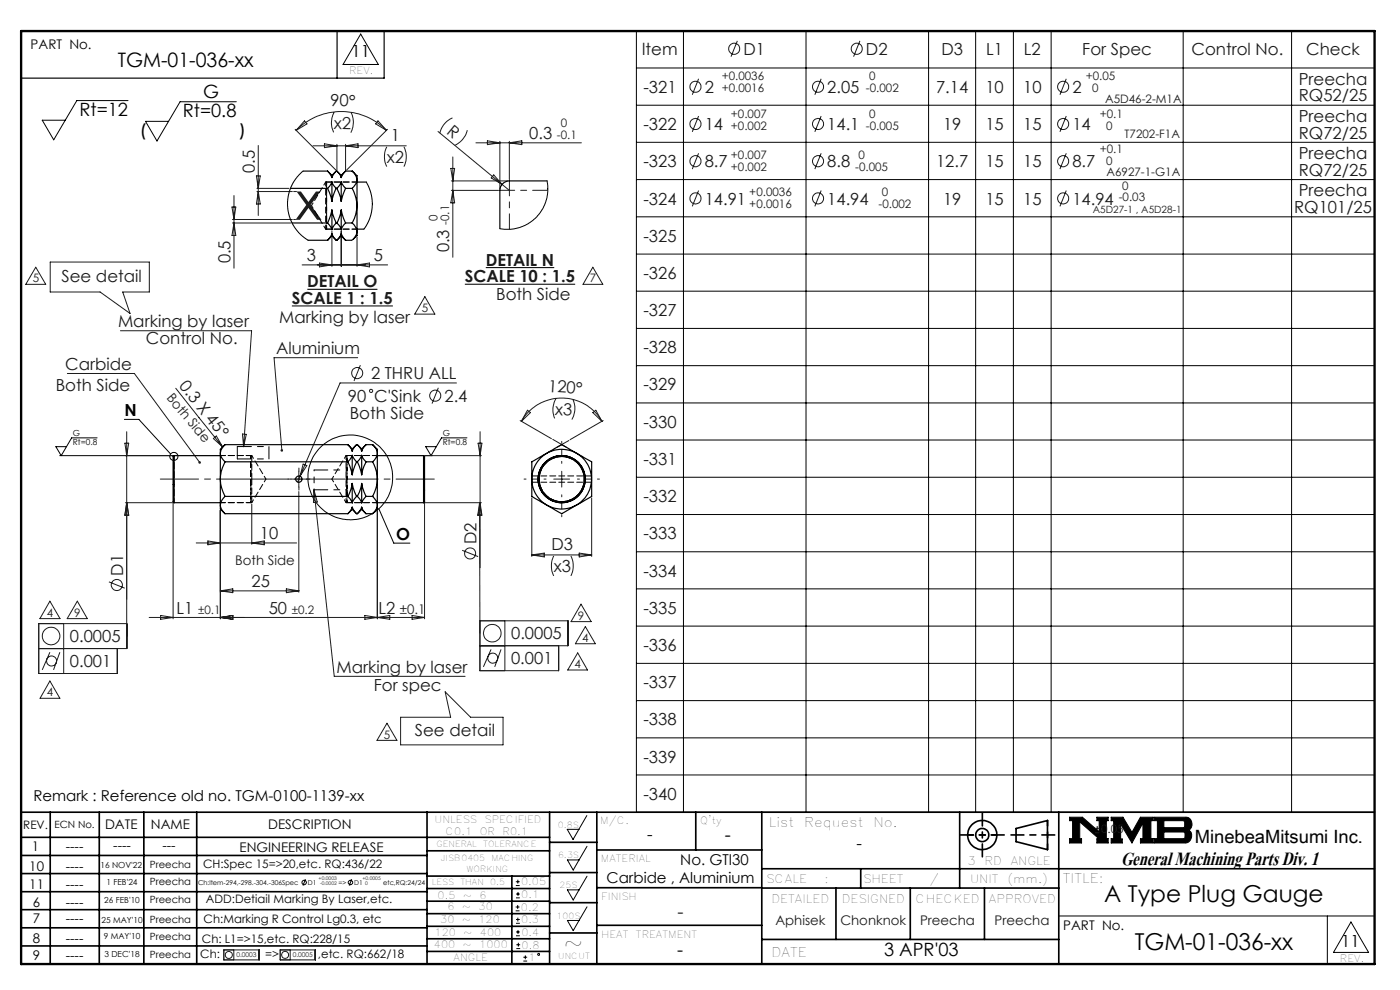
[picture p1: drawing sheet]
<svg xmlns="http://www.w3.org/2000/svg" width="297mm" height="210mm" viewBox="0 0 297 210" stroke-linecap="round" stroke-linejoin="round" font-family="sans-serif">
<g fill="none" stroke="#000" stroke-width=".21">
<path d="M76.5 7.2l3.8 6.5h-7.5zM135 6.5h156.6v165.8h-156.6zM135 14.4h156.6M145 6.5v165.8M171 6.5v165.8M197 6.5v165.8M207 6.5v165.8M215 6.5v165.8M223 6.5v165.8M251 6.5v165.8M274 6.5v165.8M27.2 21.3h-10.9l-4.9 8.4-2.4-4.2h4.9"/>
<path d="M50.1 21.6h-11.9l-4.9 8.3-2.4-4.2h4.9M135 22.3h156.6M135 30.2h156.6M135 38.1h156.6M135 46h156.6M135 53.9h156.6M135 61.8h156.6M135 69.7h156.6M135 77.6h156.6M12.7 96.7h23.9M20.6 92.9h-5.4l-2.2 3.8-1.1-2h2.2M26.4 89h3.1l6.7 7.3"/>
<path d="M90.2 96.7h1.5M99.1 92.9h-5.4l-2.3 3.8-1.1-2h2.3M135 85.5h156.6M135 93.3h156.6M80.4 107.9l3.1 7.3h3.5M135 101.2h156.6M135 109.1h156.6M135 117h156.6M135 124.9h156.6M135 132.8h156.6M135 140.7h156.6M135 148.6h156.6"/>
<path d="M135 156.5h156.6M120.3 175.9h2.5l-1.2 2.2zM124.5 173l-1.7 2.9M124.5 179.5l-1.7 2.9M135 164.4h156.6M226.9 173.3h2.7l3.6 3.2v-2.4h-.5v-.8h2.4v.8h-.4v3.8h.4v.9h-2.4v-.9h.5l-4.1-3.6v3.6h.3v.9h-2.5v-.9h.6v-3.8h-.6zM235.7 173.3h2.5l1.9 3.3 1.8-3.3h2.8v.8h-.5v3.8h.5v.9h-2.8v-.9h.6v-3.3l-2.4 4.2-2.4-4v3.2h.4v.8h-2.4v-.9h.6v-3.8h-.6zM244.9 173.3h6.6a1.47 1.47 0 0 1 1.3 1.2 1.47 1.47 0 0 1-.7 1.6 1.48 1.48 0 0 1 .7 1.6 1.48 1.48 0 0 1-1.4 1.1h-6.5v-.9h.6v-3.8h-.6zM246.9 174.1h4.1l.3 .2v1l-.3 .3h-4.1zM246.9 176.5h4.2l.3 .3v.8l-.4 .3h-4.1zM64.8 186.5l-.5 1.3M74.6 186.5l-.5 1.3"/>
<path d="M109.4 193.2h.8M109.4 192.4h.8M109.4 187.8h.8M109.4 187h.8M109.5 198.5h.8M109.5 197.7h.8M109.5 195.9h.8M109.5 195h.8M109.5 190.5h.8M109.5 189.6h.8M109.8 192v.8M109.9 194.7v.8"/>
<path d="M109.9 186.6v.8M109.9 189.2v.8M109.9 197.3v.8M110 200v.8M120.4 182.4h2.4l-1.2 2.2zM120.4 188.8h2.4l-1.2 2.1zM120.4 195.3h2.4l-1.2 2.1zM124.5 185.9l-1.7 2.9M124.5 192.4l-1.7 2.9M224.6 194.3h67M281.6 194.3v10.2M286.6 195.6l3.7 6.4h-7.4z"/>
<path d="M109.5 201.2h.8M109.5 200.4h.8M111 203.9h.8M111 203.1h.8M111.4 202.7v.8"/>
<circle cx="36.9" cy="96.8" r=".87"/>
<circle cx="74.3" cy="101.3" r="9"/>
<circle cx="64.5" cy="187.2" r=".47"/>
<circle cx="74.4" cy="187.2" r=".47"/>
<circle cx="114.3" cy="202.5" r=".2"/>
</g>
<g fill="none" stroke="#000" stroke-width=".35">
<path d="M4.5 172.3h287.1M4.5 177.6h112.1M10.7 172.3v32.2M21.1 172.3v32.2M30.5 172.3v32.2M41.7 172.3v32.2M90.6 172.3v32.2M116.6 172.3v32.2M116.6 178.7h10M126.6 172.3v32.2M147.6 172.3v8M161.6 172.3v32.2"/>
<path d="M203.6 172.3v16.1M215.5 175.7l6.7-1.6v6.1l-6.7-1.7zM224.6 172.3v32.2M4.5 185.3h86.1M4.5 181.5h86.1M4.5 189.2h86.1M4.5 193h86.1M4.5 196.8h86.1M90.6 199.1h26M90.6 193.8h26M90.6 188.5h26M90.6 191.2h26"/>
<path d="M90.6 180.5h26M90.6 185.8h26M90.6 196.5h26M108.6 185.8v18.5M116.6 185.1h10M116.6 191.5h10M116.6 197.9h10M126.6 196.3h35M126.6 188.3h35M126.6 180.3h35M161.6 184.3h130M161.6 199.3h63"/>
<path d="M161.6 188.4h63M177.3 188.4v10.9M182.6 184.3v4.1M193.1 188.4v10.9M208.8 188.4v10.9M4.5 200.7h86.1M90.6 201.8h26"/>
<circle cx="208.4" cy="177.1" r="3.1"/>
<circle cx="208.4" cy="177.1" r="1.4"/>
</g>
<path d="M4.5 6.6h287.1" fill="none" stroke="#000" stroke-width=".21" stroke-dasharray="6.3 1.3 1.3 1.3" stroke-dashoffset="1.9"/>
<path d="M71.5 6.6v10M81.5 6.6v10h-77" fill="none" stroke="#000" stroke-width=".25"/>
<path d="M205.3 177.1h6.2M222.2 174v6.2" fill="none" stroke="#000" stroke-width=".35" stroke-dasharray="15.2 1.3 1.3 1.3" stroke-dashoffset="14.1"/>
<path d="M203.8 177.1h9.2M208.4 172.5v9.2M214.5 177.1h9.3" fill="none" stroke="#000" stroke-width=".35" stroke-dasharray="15.2 1.3 1.3 1.3" stroke-dashoffset="12.5"/>
<path d="M4.5 6.6h287.1v197.9h-287.1z" fill="none" stroke="#000" stroke-width=".5"/>
<g fill="none" stroke="#191924" stroke-width=".21">
<path d="M148.2 16.7l-1.3 3.4M156.4 8.7l-1.3 3.3M174.2 16.7l-1.3 3.4M182.4 8.7l-1.3 3.3M226.2 16.7l-1.3 3.4M54.4 37.3h.8l-.4 2.7zM54.5 40h6.8M54.8 30.9v14.8M62.6 27.4l8.7 8.7M62.8 27.6a13.5 13.5 0 0 1 19.2 0M64.6 25.6l.5 .7-2.3 1.3zM66.4 30.9h19.8"/>
<path d="M68.8 30.5l2.7 .4-2.7 .4zM70.9 23.8a4.6 4.6 0 0 0-.1 4.3M71.5 30.6v5.4M73.3 30.6v5.4M73.3 30.9l2.7-.4v.8zM74.5 23.9a4.7 4.7 0 0 1-.1 4.2M80.2 25.6l1.8 2-2.3-1.3zM82.1 31.1a4.7 4.7 0 0 0 0 4.2M82.2 27.4l-8.7 8.7M85.7 31.1a4.7 4.7 0 0 1 0 4.2M92.9 27.9l13.6 11.2M95.6 35.7h.8l-.3 2.7z"/>
<path d="M95.7 38.4h12M96 25a4.7 4.7 0 0 0-2.7 3.2M96.1 33.3v21.3M99.1 27.6a4.7 4.7 0 0 1-2.7 3.2M101 30.3h22.3M103.4 29.9l2.6 .4-2.6 .4zM104.7 37.1l1.8 2-2.3-1.4zM106 30v10.1M106.5 39.1l1.6 1.3M108.1 30v8.1M108.1 30.3l2.6-.4v.8zM148.2 24.6l-1.3 3.4"/>
<path d="M148.2 32.5l-1.3 3.4M174.2 24.6l-1.3 3.4M174.2 32.5l-1.3 3.4M226.2 24.6l-1.3 3.4M226.2 32.5l-1.3 3.4M7.6 56.7l2.1 3.6h-4.2zM10.7 55.6h21v6.3h-5.7l1.6 4.6-6.4-4.6h-10.5zM49.2 43.9h.8l-.4 2.7zM49.3 46.6h12.7M49.3 47.3h12.4M49.6 41.5v15.4M49.6 47.3l.4 2.6h-.8z"/>
<path d="M54.5 40.6h7.5M54.8 40.6l.4 2.7h-.8zM62.3 40.6h.6M62.3 46.6h.4M64.1 56.2h18.1M67.8 55.8l2.6 .4-2.6 .4zM70.4 49v7.5M72.4 49v7.5M75.7 50.3v6.2M75.7 56.2l2.7-.4v.8zM95.7 40.4h10.1M96.1 40.4l.3 2.6h-.8z"/>
<path d="M125.8 56.7l2.1 3.6h-4.2zM148.2 40.4l-1.3 3.4M174.2 40.4l-1.3 3.4M226.2 40.4l-1.3 3.4M14.3 79.2h14.2l13.9 18.9M25.5 70.2h27.9l-1.7 24.5M75.9 75.9h-17.8l1.7 19.7M76.4 77.5l-1.3 3.3M90.1 62.9l2.2 3.7h-4.3zM26.5 94h.8l-.4 2.7zM26.6 96.7h10M26.9 91.6v46h-18.7"/>
<path d="M37.3 82.4l9.9 12.4M45.3 93l.6-.5 1.3 2.3zM51.4 92.1h.8l-.5 2.6zM63.4 100v3.3M64.3 98.5l.8 .3-1.5 2.2zM90.2 96.7h11.9M93 82.3l-1.3 3.3M96.8 81.2h-24.7l-8.5 19.8M101.4 94h.8l-.4 2.7zM101.8 91.6v28.8M110.3 89.2l6.7 3.9M110.6 89.4a9.9 9.9 0 0 1 17.1 0"/>
<path d="M111.9 87l.6 .5-1.9 1.9zM117.3 93.2l2.8 1.7M117.9 84.6l-.2 .5a4.6 4.6 0 0 0 0 3.7M119.2 100v3.3M120.7 93.4l-2.5 1.5M121.6 84.8a4.6 4.6 0 0 1-.3 4.2M125.8 87.5l.6-.5 1.3 2.4zM128 89.2l-7.1 4.1M26.6 106.6h10M26.9 106.6l.4 2.7h-.8zM36.7 106.7v24.6M41.6 115.2h21.3"/>
<path d="M44.1 114.8l2.6 .4-2.6 .4zM46.7 108.3v23M53.4 106.9v8.6M53.4 115.2l2.7-.4v.8zM61.7 101.6h3.4M63.4 104.3v21.3M63.6 101l-.5 1.3M66.6 103.9l4.3 39.6h27.8M66.6 103.9l.7 2.6-.8 .1zM80 108.3v23M90.1 106.7v24.6M90.2 106.6h11.9"/>
<path d="M98 116.7l3.4 1.4M101.7 106.6l-.3 2.7h.8l-.4-2.7-.4 2.7M101.7 106.6l.1 27.7M101.7 106.6l.5 2.7M112.8 105.6v12.4M112.8 117.7h12.7M112.8 117.7l2.7-.4v.8zM117.5 101.6h3.3M117.5 117.9a4.8 4.8 0 0 0 0 4.3M121.1 117.9a4.8 4.8 0 0 1 0 4.3M122.9 117.3l2.6 .4-2.6 .4zM125.5 105.6v12.4"/>
<path d="M10.6 138.4l-1.6 3.7M10.6 127.5l2.1 3.7h-4.2zM12.7 138.4l-1.3 3.7M13.5 132.3v10.6M16.4 127.5l2.1 3.7h-4.2zM23.1 123.4l3.4 1.4M26.9 132.3h-18.7v10.6h16.7v-5.3M31.6 131h58.5M34.1 130.6l2.6 .4-2.6 .4zM46.7 125.3h16.7M46.7 125.3l2.7-.4v.8zM46.7 131l2.7-.4v.8z"/>
<path d="M60.7 124.9l2.7 .4-2.7 .4zM77.4 130.6l2.6 .4-2.6 .4zM80 131l2.7-.4v.8zM87.4 130.6l2.7 .4-2.7 .4zM101.8 137h18.7v-5.3h-18.7v10.6h16.7v-5.3M104.2 137.8l-1.6 3.7M106.3 137.8l-1.3 3.7M107.1 131.7v10.6M122.6 138.5l2 3.6h-4.2zM123.3 128.2l2.1 3.7h-4.3zM124.2 132.9l2.1 3.7h-4.2zM10.6 144.5l2.1 3.6h-4.2z"/>
<path d="M82.1 153.4l2.1 3.6h-4.2zM85 152.1h10.6l-1.2-5.4 5.4 5.4h6.9v5.9h-21.7zM232.3 176.6h.9M232.3 175.7h.9M232.8 175.2v1M47.5 201.5h7.5v2.1h-7.5zM49.6 201.5v2.1M59.4 201.5h7.5v2.1h-7.5zM61.6 201.5v2.1"/>
<circle cx="147.6" cy="18.4" r="1.18"/>
<circle cx="155.7" cy="10.3" r="1.17"/>
<circle cx="173.6" cy="18.4" r="1.18"/>
<circle cx="181.7" cy="10.3" r="1.17"/>
<circle cx="225.6" cy="18.4" r="1.18"/>
<circle cx="147.6" cy="26.3" r="1.18"/>
<circle cx="147.6" cy="34.2" r="1.17"/>
<circle cx="173.6" cy="26.3" r="1.18"/>
<circle cx="173.6" cy="34.2" r="1.17"/>
<circle cx="225.6" cy="26.3" r="1.18"/>
<circle cx="225.6" cy="34.2" r="1.17"/>
<circle cx="147.6" cy="42.1" r="1.18"/>
<circle cx="173.6" cy="42.1" r="1.18"/>
<circle cx="225.6" cy="42.1" r="1.18"/>
<circle cx="75.8" cy="79.1" r="1.17"/>
<circle cx="78.7" cy="82.9" r=".34"/>
<circle cx="92.3" cy="83.9" r="1.18"/>
<circle cx="99.7" cy="117.4" r="1.18"/>
<circle cx="10.8" cy="134.9" r="1.86"/>
<circle cx="24.8" cy="124.1" r="1.17"/>
<circle cx="104.4" cy="134.3" r="1.86"/>
<circle cx="104.5" cy="139.6" r="1.07"/>
<circle cx="10.9" cy="140.2" r="1.06"/>
<circle cx="48.5" cy="202.6" r=".75"/>
<circle cx="60.5" cy="202.6" r=".75"/>
</g>
<path d="M226.9 173.3v.8h.6v3.8h-.6v.9h2.5v-.9h-.3v-3.6l4.1 3.6h-.5v.9h2.4v-.9h-.4v-3.8h.4v-.8h-2.4v.8h.5v2.4l-3.6-3.2zM235.7 173.3v.8h.6v3.8h-.6v.9h2.4v-.8h-.4v-3.2l2.4 4 2.4-4.2v3.3h-.6v.9h2.8v-.9h-.5v-3.8h.5v-.8h-2.8l-1.8 3.3-1.9-3.3zM246.9 176.5h4.2l.3 .2v1l-.3 .2h-4.2zM244.9 173.3v.8h.6v3.8h-.6v.9h6.9l.7-.5 .3-.9-.1-.7-.6-.6a1.48 1.48 0 0 0 .7-1.6 1.48 1.48 0 0 0-1.3-1.2zM246.9 174.1h4.1l.3 .2v1.1l-.2 .2h-4.2z" fill-rule="evenodd" fill="#000"/>
<path d="M103.1 56.8h14.5M61.9 64.9h21.4M65.2 61.4h14.9M98.6 60.3h23.4" fill="none" stroke="#000" stroke-width=".22"/>
<path d="M119.2 98.3v-4.7M115.8 101.6h-4.6M119.2 105v4.6M122.5 101.6h4.7" fill="none" stroke="#191924" stroke-width=".21" stroke-dasharray="15.2 1.3 1.3 1.3" stroke-dashoffset="14.8"/>
<path d="M63.4 100v-.7M61.7 101.6h-.6M63.4 103.3v.7M65.1 101.6h.6" fill="none" stroke="#191924" stroke-width=".21" stroke-dasharray="15.2 1.3 1.3 1.3"/>
<path d="M34 101.6h58.1" fill="none" stroke="#191924" stroke-width=".21" stroke-dasharray="15.2 1.3 1.3 1.3" stroke-dashoffset="7.1"/>
<path d="M50.3 94.7h6.8M50.3 97.4h6.8M66.6 99.7h6.9M66.6 103.9h6.9" fill="none" stroke="#000" stroke-width=".21" stroke-dasharray="6.3 1.3 1.3 1.3" stroke-dashoffset="3.4"/>
<path d="M50.3 94.7v2.7M57.1 94.7v2.7" fill="none" stroke="#000" stroke-width=".21" stroke-dasharray="6.3 1.3 1.3 1.3"/>
<path d="M66.6 99.7v4.2M73.5 99.7v4.2" fill="none" stroke="#000" stroke-width=".21" stroke-dasharray="6.3 1.3 1.3 1.3" stroke-dashoffset="6.2"/>
<path d="M108.1 38.4v10.1M106.1 40.4h10" fill="none" stroke="#191924" stroke-width=".21" stroke-dasharray="15.2 1.3 1.3 1.3" stroke-dashoffset="12.1"/>
<path d="M42.2 97.9l-.1 .3 .1 .1h.3l-.1-.2 .2 .2v-.4zM59.6 95.3l-.1 .3 .2 .2h.1v-.2v.2l.2-.2a.27 .27 0 0 0-.1-.3 .27 .27 0 0 0-.3 0z" fill="#191924"/>
<g fill="none" stroke="#000" stroke-width=".25">
<path d="M61.6 40h7.9M64.3 36.3h5.2M69.5 40l.9 2.7M69.5 36.3l.9 1.4M69.5 36.3l.9 .9M70.4 38.6l.5 .9 .4 .5M70.4 38.6v4.1M70.4 38.6l-.9 1.4M70.4 37.2v.5M71.3 40l-.6 1.4-.3 1.3M71.3 36.3l-.9 1.4M71.3 36.3l-.9 .9"/>
<path d="M71.3 36.3h.2M71.3 40h.2M71.5 36.3l.4 .5 .5 .9M71.5 40l.7 1.9 .2 .8M71.5 36.3l.9 .9M72.4 38.6l.9 1.4M72.4 38.6l-.9 1.4M72.4 38.6v4.1M72.4 37.2v.5M73.3 36.3l-.9 1.4M73.3 40l-.9 2.7M73.3 36.3l-.9 .9"/>
<path d="M73.3 36.3h1.4M73.3 40h1.4M74.7 36.3a2.2 2.2 0 0 1 0 3.7M74.7 40a7.3 7.3 0 0 1 0 7.3M74.7 36.3l1 1v12.6l-.8 .9M75.7 38.6h2M116.1 38.4h-8a2.21 2.21 0 0 0-2.1 2.7v7.4M61.9 47.3h7.6M65.4 51h4.1M69.5 47.3l.9 1.4M70.4 44.5v4.2M70.4 44.5l.2 .9 .7 1.9"/>
<path d="M70.4 44.5l-.9 2.8M70.4 49.6l.5 .9 .4 .5M70.4 49.6l-.9 1.4M70.4 49.6v.5M70.4 50.1l.9 .9M70.4 50.1l-.9 .9M71.3 47.3l-.9 1.4M71.3 47.3h.2M71.3 51h.2M71.5 47.3l.7 .9 .2 .5M72.4 49.6l.9 1.4M72.4 49.6l-.9 1.4"/>
<path d="M72.4 44.5l-.3 1.3-.6 1.5M72.4 44.5v4.2M72.4 44.5l.9 2.8M72.4 49.6v.5M72.4 50.1l-.9 .9M72.4 50.1l.9 .9M73.3 47.3l-.9 1.4M73.3 47.3h1.4M73.3 51h1.3M74.7 47.3a2.15 2.15 0 0 1 .2 3.5M75.7 48.6h1.5M36.9 96.7l-.2 .1v9.7l.2 .1"/>
<path d="M36.9 96.7v9.9M36.9 96.7h9.8M47.7 94.3a2.16 2.16 0 0 0 0 3.7M47.7 98a7.3 7.3 0 0 0 0 7.3M47.7 94.3l-1 1v12.7l1 1M47.7 94.3h26.1M47.7 98h26.1M73.8 98l.9 2.7M73.8 94.3l.5 .5 .4 .9M73.8 94.3l.9 .9M74.7 96.6l.9 1.4M74.7 96.6v4.1"/>
<path d="M74.7 96.6l-.9 1.4M74.7 95.2v.5M75.6 98l-.9 2.7M75.6 94.3l-.9 1.4M75.6 94.3l-.9 .9M75.6 94.3h.2M75.6 98h.2M75.8 94.3l.5 .5 .4 .9M75.8 98l.9 2.7M75.8 94.3l.9 .9M76.7 96.6l.5 .9 .4 .5M76.7 96.6l-.9 1.4"/>
<path d="M76.7 96.6v4.1M76.7 95.2v.5M77.6 94.3l-.9 1.4M77.6 98l-.6 1.5-.3 1.2M77.6 94.3l-.9 .9M77.6 94.3h1.5M77.6 98h1.5M79.1 94.3a2.16 2.16 0 0 1 0 3.7M79.1 98a7.3 7.3 0 0 1 0 7.3M79.1 94.3l.9 1v12.7l-.9 1M80 96.7h9.9M89.9 96.7l.2 .1v9.7l-.2 .1"/>
<path d="M89.9 96.7v9.9M112.8 98l6.4-3.7 6.3 3.7v7.3l-6.3 3.7-4.4-2.5-2-1.2zM36.9 106.6h9.8M47.7 105.3a2.2 2.2 0 0 0 0 3.7M47.7 105.3h26.1M47.7 109h26.1M73.8 105.3l.5 .5 .4 .9M74.7 102.5v4.2M74.7 102.5l.9 2.8M74.7 102.5l-.3 1.3-.6 1.5M74.7 107.6l.9 1.4M74.7 107.6l-.9 1.4"/>
<path d="M74.7 107.6v.4M74.7 108l.9 1M74.7 108l-.9 1M75.6 105.3l-.9 1.4M75.6 105.3h.2M75.6 109h.2M75.8 105.3l.5 .5 .4 .9M76.7 107.6l.5 .9 .4 .5M76.7 107.6l-.9 1.4M76.7 102.5l-.3 1.3-.6 1.5M76.7 102.5v4.2M76.7 102.5l.9 2.8"/>
<path d="M76.7 107.6v.4M76.7 108l-.9 1M76.7 108l.9 1M77.6 105.3l-.9 1.4M77.6 105.3h1.5M77.6 109h1.5M79.1 105.3a2.2 2.2 0 0 1 0 3.7M80 106.6h9.9"/>
<circle cx="63.4" cy="101.6" r=".67"/>
<circle cx="119.1" cy="101.6" r="6.3"/>
<circle cx="119.1" cy="101.6" r="5"/>
<circle cx="119.2" cy="101.6" r="4.8"/>
<circle cx="119.2" cy="101.6" r="5"/>
</g>
<path d="M75.8 38.6h-6.7M69.1 48.6h6.7M69.3 46.4v-7.8v10v-2.2M53.4 96.6h-6.7M80.1 96.6h-6.7M46.7 106.6h6.7M53.2 102.8v-6.2v10v-3.8M73.4 106.6h6.7M73.6 104v-7.4v10v-2.6" fill="none" stroke="#000" stroke-width=".21" stroke-dasharray="1.3 .6" stroke-dashoffset=".2"/>
<path d="M69.1 38.6v10M36.9 96.6v10M73.4 96.6v10M89.9 96.6v10" fill="none" stroke="#000" stroke-width=".21" stroke-dasharray="1.3 .6" stroke-dashoffset=".4"/>
<path d="M69.3 38.6l-.2 .2M69.1 48.4l.2 .2M53.4 96.8l-.2-.2M73.6 96.6l-.2 .2M53.2 106.6l.2-.2M53.4 101.6v-5M53.4 106.6v-5M73.4 106.4l.2 .2M112.8 102.3h12.7M125.5 101h-12.7" fill="none" stroke="#000" stroke-width=".21" stroke-dasharray="1.3 .6"/>
<path d="M75.8 38.6h-6.5M69.3 48.6h6.5M53.2 96.6h-6.5M80.1 96.6h-6.5M46.7 106.6h6.5M73.6 106.6h6.5M114.8 104l-.4-1-.2-1.4" fill="none" stroke="#000" stroke-width=".21" stroke-dasharray="1.3 .6" stroke-dashoffset=".3"/>
<path d="M73.4 96.6l-3 5M53.4 106.6l3-5M56.4 101.6l-3-5M70.4 101.6l3 5" fill="none" stroke="#000" stroke-width=".21" stroke-dasharray="1.3 .6" stroke-dashoffset=".6"/>
<path d="M114.5 102.8a4.8 4.8 0 0 1 5.9-5.8 4.8 4.8 0 0 1 2.3 7.9 4.8 4.8 0 0 1-8.1-1.7l-.1-.4M115 104a4.8 4.8 0 0 1 4.1-7.2 4.8 4.8 0 0 1 4.3 7 4.8 4.8 0 0 1-8.2 .5l-.2-.3" fill="none" stroke="#000" stroke-width=".21" stroke-dasharray="1.3 .6" stroke-dashoffset="-.1"/>
<path d="M114.2 101.6a5 5 0 0 1 3.7-4.8 5 5 0 0 1 5.6 2.4" fill="none" stroke="#000" stroke-width=".21" stroke-dasharray="1.3 .6" stroke-dashoffset=".7"/>
<path d="M64.3 36.3l-1.3 1.3-1.3 2-.6 2.2-.1 1.9 .4 2.2 .7 1.8 1.2 1.6 2.1 1.7M77.7 38.6l.9 2.1 .4 1.7v1.2l-.2 1.3-.3 1.4-.7 1.4-.6 .9M116.1 38.4l.1 2.3-.3 1.7-.8 1.9-1.2 1.6-1.8 1.5-1.8 .9-2 .3-2.3-.1M74.9 50.8l-.3 .2" fill="none" stroke="#000" stroke-width=".21"/>
<path d="M69.1 38.6l-3 5 3 5" fill="none" stroke="#000" stroke-width=".21" stroke-dasharray="1.3 .6" stroke-dashoffset=".5"/>
<text font-size="11.3" fill="#191924" x="62.7" y="46.6">x</text>
<text font-size="6.2" x="237.8" y="183.6">General Machining Parts Div. 1</text>
<g font-size="4.9">
<text x="234.3" y="191.4">A Type Plug Gauge</text>
<text x="119.6" y="201.8">~</text>
<text x="240.7" y="201.5">TGM-01-036-xx</text>
</g>
<text font-size="4.2" x="25" y="14.3">TGM-01-036-xx</text>
<g font-size="3.9">
<text x="43.1" y="20.7">G</text>
<text x="16.9" y="24.6">Rt=12</text>
<text x="38.8" y="24.9">Rt=0.8</text>
<text x="153.8" y="178.4">-</text>
<text x="253.5" y="178.9">MinebeaMitsumi Inc.</text>
<text x="143.7" y="202.9">-</text>
<text x="187.5" y="202.9">3 APR'03</text>
</g>
<text font-size="3.9" fill="#191924" x="143.7" y="194.6">-</text>
<g font-size="3.6">
<text x="29.5" y="28.9">(</text>
<text x="50.6" y="28.9">)</text>
</g>
<g font-size="3.5" fill="#191924">
<text x="136.3" y="11.7">ltem</text>
<text x="157.7" y="11.7">D1</text>
<text x="183.7" y="11.7">D2</text>
<text x="199.7" y="11.7">D3</text>
<text x="209.2" y="11.7">L1</text>
<text x="217.2" y="11.7">L2</text>
<text x="229.6" y="11.7">For Spec</text>
<text x="252.8" y="11.7">Control No.</text>
<text x="277.1" y="11.7">Check</text>
<text x="275.5" y="18">Preecha</text>
<text x="70.1" y="22.5" transform="rotate(1 70.1 22.5)">90°</text>
<text x="136.5" y="19.7">-321</text>
<text x="149.5" y="19.7">2</text>
<text x="175.5" y="19.7">2.05</text>
<text x="198.6" y="19.7">7.14</text>
<text x="209.1" y="19.7">10</text>
<text x="217.1" y="19.7">10</text>
<text x="227.5" y="19.7">2</text>
<text x="275.5" y="21.5">RQ52/25</text>
<text x="70.8" y="27.3" transform="rotate(1 70.8 27.3)">x2</text>
<text x="82.9" y="29.8">1</text>
<text x="94.6" y="28.2" transform="rotate(40 94.6 28.2)">R</text>
<text x="112.3" y="29.5">0.3</text>
<text x="136.5" y="27.6">-322</text>
<text x="149.5" y="27.6">14</text>
<text x="175.5" y="27.6">14.1</text>
<text x="200.1" y="27.6">19</text>
<text x="209.1" y="27.6">15</text>
<text x="217.1" y="27.6">15</text>
<text x="227.5" y="27.6">14</text>
<text x="275.5" y="25.9">Preecha</text>
<text x="275.5" y="29.4">RQ72/25</text>
<text x="82.1" y="34.6">x2</text>
<text x="136.5" y="35.5">-323</text>
<text x="149.5" y="35.5">8.7</text>
<text x="175.5" y="35.5">8.8</text>
<text x="198.6" y="35.5">12.7</text>
<text x="209.1" y="35.5">15</text>
<text x="217.1" y="35.5">15</text>
<text x="227.5" y="35.5">8.7</text>
<text x="275.5" y="33.7">Preecha</text>
<text x="54" y="36.7" transform="rotate(-90 54 36.7)">0.5</text>
<text x="275.5" y="41.6">Preecha</text>
<text x="275.5" y="37.3">RQ72/25</text>
<text x="136.5" y="43.4">-324</text>
<text x="149.5" y="43.4">14.91</text>
<text x="175.5" y="43.4">14.94</text>
<text x="200.1" y="43.4">19</text>
<text x="209.1" y="43.4">15</text>
<text x="217.1" y="43.4">15</text>
<text x="227.5" y="43.4">14.94</text>
<text x="274.5" y="45.2">RQ101/25</text>
<text x="95.3" y="53.6" transform="rotate(-90 95.3 53.6)">0.3</text>
<text x="136.5" y="51.2">-325</text>
<text x="13" y="59.9">See detail</text>
<text x="48.9" y="55.9" transform="rotate(-90 48.9 55.9)">0.5</text>
<text x="65.1" y="55.4">3</text>
<text x="79.3" y="55.4">5</text>
<text x="98.6" y="59.9">SCALE 10 : 1.5</text>
<text x="103.1" y="56.4">DETAIL N</text>
<text x="136.5" y="59.1">-326</text>
<text x="61.9" y="64.5">SCALE 1 : 1.5</text>
<text x="65.2" y="61">DETAIL O</text>
<text x="105.3" y="63.7">Both Side</text>
<text x="25" y="69.4">Marking by laser</text>
<text x="59.2" y="68.5">Marking by laser</text>
<text x="136.5" y="67">-327</text>
<text x="30.9" y="73">Control No.</text>
<text x="58.6" y="75.1">Aluminium</text>
<text x="136.5" y="74.9">-328</text>
<text x="11.8" y="83">Both Side</text>
<text x="13.8" y="78.4">Carbide</text>
<text x="37.9" y="81.9" transform="rotate(52 37.9 81.9)">0.3 X 45°</text>
<text x="78.7" y="80.5">2 THRU ALL</text>
<text x="116.2" y="83.1" transform="rotate(4 116.2 83.1)">120°</text>
<text x="136.5" y="82.8">-329</text>
<text x="73.8" y="85.3">90 C'Sink</text>
<text x="74.2" y="89">Both Side</text>
<text x="94.3" y="85.2">2.4</text>
<text x="117.7" y="88" transform="rotate(4 117.7 88)">x3</text>
<text x="136.5" y="90.7">-330</text>
<text x="136.5" y="98.6">-331</text>
<text x="136.5" y="106.5">-332</text>
<text x="55.1" y="114.4">10</text>
<text x="101.1" y="115.4" transform="rotate(-90 101.1 115.4)">D2</text>
<text x="117" y="116.6">D3</text>
<text x="136.5" y="114.4">-333</text>
<text x="26.1" y="122.1" transform="rotate(-90 26.1 122.1)">D1</text>
<text x="53.4" y="124.5">25</text>
<text x="117.5" y="121.4">x3</text>
<text x="136.5" y="122.3">-334</text>
<text x="37.5" y="130.2">L1</text>
<text x="57" y="130.2">50</text>
<text x="80.3" y="130.2">L2</text>
<text x="136.5" y="130.2">-335</text>
<text x="14.8" y="136.2">0.0005</text>
<text x="108.4" y="135.6">0.0005</text>
<text x="14.8" y="141.5">0.001</text>
<text x="71.4" y="142.7">Marking by laser</text>
<text x="108.4" y="140.9">0.001</text>
<text x="136.5" y="138.1">-336</text>
<text x="79.3" y="146.6">For spec</text>
<text x="136.5" y="146">-337</text>
<text x="136.5" y="153.9">-338</text>
<text x="88" y="156.1">See detail</text>
<text x="136.5" y="161.8">-339</text>
<text x="136.5" y="169.7">-340</text>
</g>
<g font-size="3.5">
<text x="74.6" y="12.1">11</text>
<text x="26.4" y="88.2">N</text>
<text x="84.1" y="114.4">O</text>
<text x="137.3" y="178.2">-</text>
<text x="181.7" y="180.2">-</text>
<text x="284.5" y="200.9">11</text>
</g>
<g font-size="3.2">
<text x="7.1" y="170">Remark : Reference old no. TGM-0100-1139-xx</text>
<text x="144.3" y="183.6">No. GTI30</text>
<text x="128.7" y="187.2">Carbide , Aluminium</text>
</g>
<g font-size="2.8">
<text x="6.5" y="10.4">PART No.</text>
<text x="22.3" y="175.9">DATE</text>
<text x="32" y="175.9">NAME</text>
<text x="56.9" y="175.9">DESCRIPTION</text>
<text x="163.1" y="175.4">List</text>
<text x="170.6" y="175.4">Request</text>
<text x="185.3" y="175.4">No.</text>
<text x="6.2" y="184.8">10</text>
<text x="6.8" y="180.6">1</text>
<text x="14" y="184.8">----</text>
<text x="14" y="180.6">----</text>
<text x="24" y="180.3">----</text>
<text x="34.5" y="180.3">---</text>
<text x="50.8" y="180.7">ENGINEERING RELEASE</text>
<text x="6.2" y="188.5">11</text>
<text x="14" y="188.5">----</text>
<text x="225.5" y="187.3">TITLE:</text>
<text x="7" y="195.7">7</text>
<text x="7" y="192.3">6</text>
<text x="14" y="195.7">----</text>
<text x="14" y="192.3">----</text>
<text x="225.6" y="197.2">PART No.</text>
<text x="7" y="203.7">9</text>
<text x="7" y="199.9">8</text>
<text x="14" y="199.9">----</text>
<text x="14" y="203.7">----</text>
<text x="163.7" y="203">DATE</text>
</g>
<g font-size="2.8" fill="#191924">
<text x="35.2" y="84.5" transform="rotate(50 35.2 84.5)">Both Side</text>
<text x="49.9" y="119.8">Both Side</text>
<text x="84.8" y="130.2">±0.1</text>
<text x="164.5" y="196.1">Aphisek</text>
<text x="178.3" y="196.1">Chonknok</text>
<text x="195.2" y="196.1">Preecha</text>
<text x="211" y="196.1">Preecha</text>
</g>
<g font-size="2.5" fill="#191924">
<text x="153.1" y="17">+0.0036</text>
<text x="184.4" y="17">0</text>
<text x="230.3" y="17">+0.05</text>
<text x="153.1" y="19.5">+0.0016</text>
<text x="183.7" y="19.5">-0.002</text>
<text x="231.7" y="19.5">0</text>
<text x="234.4" y="21.9">A5D46-2-M1A</text>
<text x="118.1" y="29.5">-0.1</text>
<text x="119" y="27">0</text>
<text x="155.1" y="25">+0.007</text>
<text x="155.1" y="27.5">+0.002</text>
<text x="183.7" y="27.5">-0.005</text>
<text x="184.4" y="25">0</text>
<text x="233.3" y="25">+0.1</text>
<text x="234.7" y="27.5">0</text>
<text x="238.6" y="29.4">T7202-F1A</text>
<text x="155.1" y="33.7">+0.007</text>
<text x="182.1" y="33.7">0</text>
<text x="233.3" y="32.5">+0.1</text>
<text x="234.7" y="34.9">0</text>
<text x="155.1" y="36.2">+0.002</text>
<text x="159" y="41.6">+0.0036</text>
<text x="181.4" y="36.2">-0.005</text>
<text x="187.1" y="41.6">0</text>
<text x="234.7" y="37.3">A6927-1-G1A</text>
<text x="238" y="40.3">0</text>
<text x="92.8" y="46.9" transform="rotate(-90 92.8 46.9)">0</text>
<text x="95.3" y="47.7" transform="rotate(-90 95.3 47.7)">-0.1</text>
<text x="159" y="44">+0.0016</text>
<text x="186.4" y="44">-0.002</text>
<text x="237.3" y="42.7">-0.03</text>
<text x="6.9" y="59.9">5</text>
<text x="125.1" y="59.9">7</text>
<text x="89.5" y="66.2">5</text>
<text x="9.9" y="130.8">4</text>
<text x="15.7" y="130.8">9</text>
<text x="42" y="130.2">±0.1</text>
<text x="61.9" y="130.2">±0.2</text>
<text x="122.6" y="131.5">9</text>
<text x="123.5" y="136.2">4</text>
<text x="121.9" y="141.7">4</text>
<text x="10" y="147.7">4</text>
<text x="81.4" y="156.7">5</text>
<text x="233.6" y="176.6">0.05</text>
</g>
<g font-size="2.5">
<text x="4.9" y="175.9">REV.</text>
<text x="43.1" y="184.2">CH:Spec 15=&gt;20,etc. RQ:436/22</text>
<text x="205.2" y="183.6">3</text>
<text x="208.9" y="183.6">RD</text>
<text x="214.4" y="183.6">ANGLE</text>
<text x="43.7" y="191.5">ADD:Detiail Marking By Laser,etc.</text>
<text x="162.5" y="187.3">SCALE</text>
<text x="163.7" y="191.5">DETAILED</text>
<text x="174.9" y="187.3">:</text>
<text x="178.6" y="191.5">DESIGNED</text>
<text x="183.1" y="187.3">SHEET</text>
<text x="194.2" y="191.5">CHECKED</text>
<text x="197.2" y="187.3">/</text>
<text x="205.8" y="187.3">UNIT</text>
<text x="209.8" y="191.5">APPROVED</text>
<text x="213.7" y="187.3">(mm.)</text>
<text x="43.2" y="195.7">Ch:Marking R Control Lg0.3, etc</text>
<text x="42.5" y="203.3">Ch:</text>
<text x="42.8" y="199.9">Ch: L1=&gt;15,etc. RQ:228/15</text>
<text x="56.3" y="203.3">=&gt;</text>
<text x="67.4" y="203.3">,etc. RQ:662/18</text>
</g>
<g font-size="2.1">
<text x="74.1" y="15.7">REV.</text>
<text x="11.6" y="175.6">ECN No.</text>
<text x="92.2" y="174.5">UNLESS</text>
<text x="94.5" y="177.1">C0.1</text>
<text x="101.8" y="177.1">OR</text>
<text x="102.8" y="174.5">SPECIFIED</text>
<text x="106.6" y="177.1">R0.1</text>
<text x="127.3" y="174.7">M/C.</text>
<text x="148.6" y="174.8">Q'ty</text>
<text x="31.8" y="184.2">Preecha</text>
<text x="127.5" y="182.8">MATERIAL</text>
<text x="31.8" y="191.5">Preecha</text>
<text x="31.8" y="187.7">Preecha</text>
<text x="92.8" y="190.8">0.5</text>
<text x="98.2" y="190.8">~</text>
<text x="101.7" y="190.8">6</text>
<text x="110.6" y="187.8">0.05</text>
<text x="110.6" y="190.4">0.1</text>
<text x="127.6" y="190.9">FINISH</text>
<text x="31.8" y="195.7">Preecha</text>
<text x="93.4" y="195.7">30</text>
<text x="94.9" y="193">6</text>
<text x="98" y="195.7">~</text>
<text x="98" y="193">~</text>
<text x="101.5" y="195.7">120</text>
<text x="101.5" y="193">30</text>
<text x="110.5" y="193.2">0.2</text>
<text x="110.6" y="195.9">0.3</text>
<text x="31.8" y="199.4">Preecha</text>
<text x="31.8" y="203.3">Preecha</text>
<text x="92.1" y="201.1">400</text>
<text x="92.2" y="198.6">120</text>
<text x="96.2" y="203.9">ANGLE</text>
<text x="98.2" y="201.1">~</text>
<text x="98.3" y="198.6">~</text>
<text x="101.7" y="201.1">1000</text>
<text x="101.8" y="198.6">400</text>
<text x="110.6" y="198.5">0.4</text>
<text x="110.7" y="201.2">0.8</text>
<text x="112.1" y="203.9">1</text>
<text x="127.6" y="199">HEAT</text>
<text x="134.9" y="199">TREATMENT</text>
<text x="284.3" y="204.1">REV.</text>
</g>
<text font-size="2.1" fill="#191924" x="231.8" y="45.3">A5D27-1 , A5D28-1</text>
<g font-size="1.8">
<text x="15.5" y="94.4">Rt=0.8</text>
<text x="15.5" y="92.5">G</text>
<text x="93.9" y="94.4">Rt=0.8</text>
<text x="93.9" y="92.5">G</text>
<text x="92.6" y="179.7">GENERAL</text>
<text x="102.5" y="179.7">TOLERANCE</text>
<text x="118.4" y="175.6">0.8S</text>
<text x="21.3" y="184.2">16 NOV'22</text>
<text x="93.5" y="182.6">JISB0405</text>
<text x="99" y="185">WORKING</text>
<text x="104.3" y="182.6">MACHING</text>
<text x="118.4" y="182.1">6.3S</text>
<text x="22.1" y="191.5">26 FEB'10</text>
<text x="22.6" y="187.7">1 FEB'24</text>
<text x="91.6" y="187.6">LESS</text>
<text x="97.7" y="187.6">THAN</text>
<text x="104" y="187.6">0.5</text>
<text x="118.7" y="188.4">25S</text>
<text x="21.5" y="195.7">25 MAY'10</text>
<text x="118.1" y="194.9">100S</text>
<text x="22" y="199.1">9 MAY'10</text>
<text x="22.2" y="202.9">3 DEC'18</text>
<text x="118.4" y="203.4">UNCUT</text>
</g>
<g font-size="1.4">
<text x="42" y="187.7">Ch:ltem-294,-298.-304.-306Spec</text>
<text x="65.3" y="187.7">D1</text>
<text x="71.8" y="187.7">=&gt;</text>
<text x="75.1" y="187.7">D1</text>
<text x="81.3" y="187.7">etc,RQ:24/24</text>
</g>
<g font-size="1.4" fill="#191924">
<text x="50.2" y="203.1">0.0003</text>
<text x="62.1" y="203.1">0.0005</text>
</g>
<g font-size="1.1" fill="#191924">
<text x="67.6" y="186.6">+0.0003</text>
<text x="67.9" y="187.7">-0.0002</text>
<text x="76.9" y="186.6">+0.0005</text>
<text x="77.5" y="187.7">0</text>
</g>
</svg>
